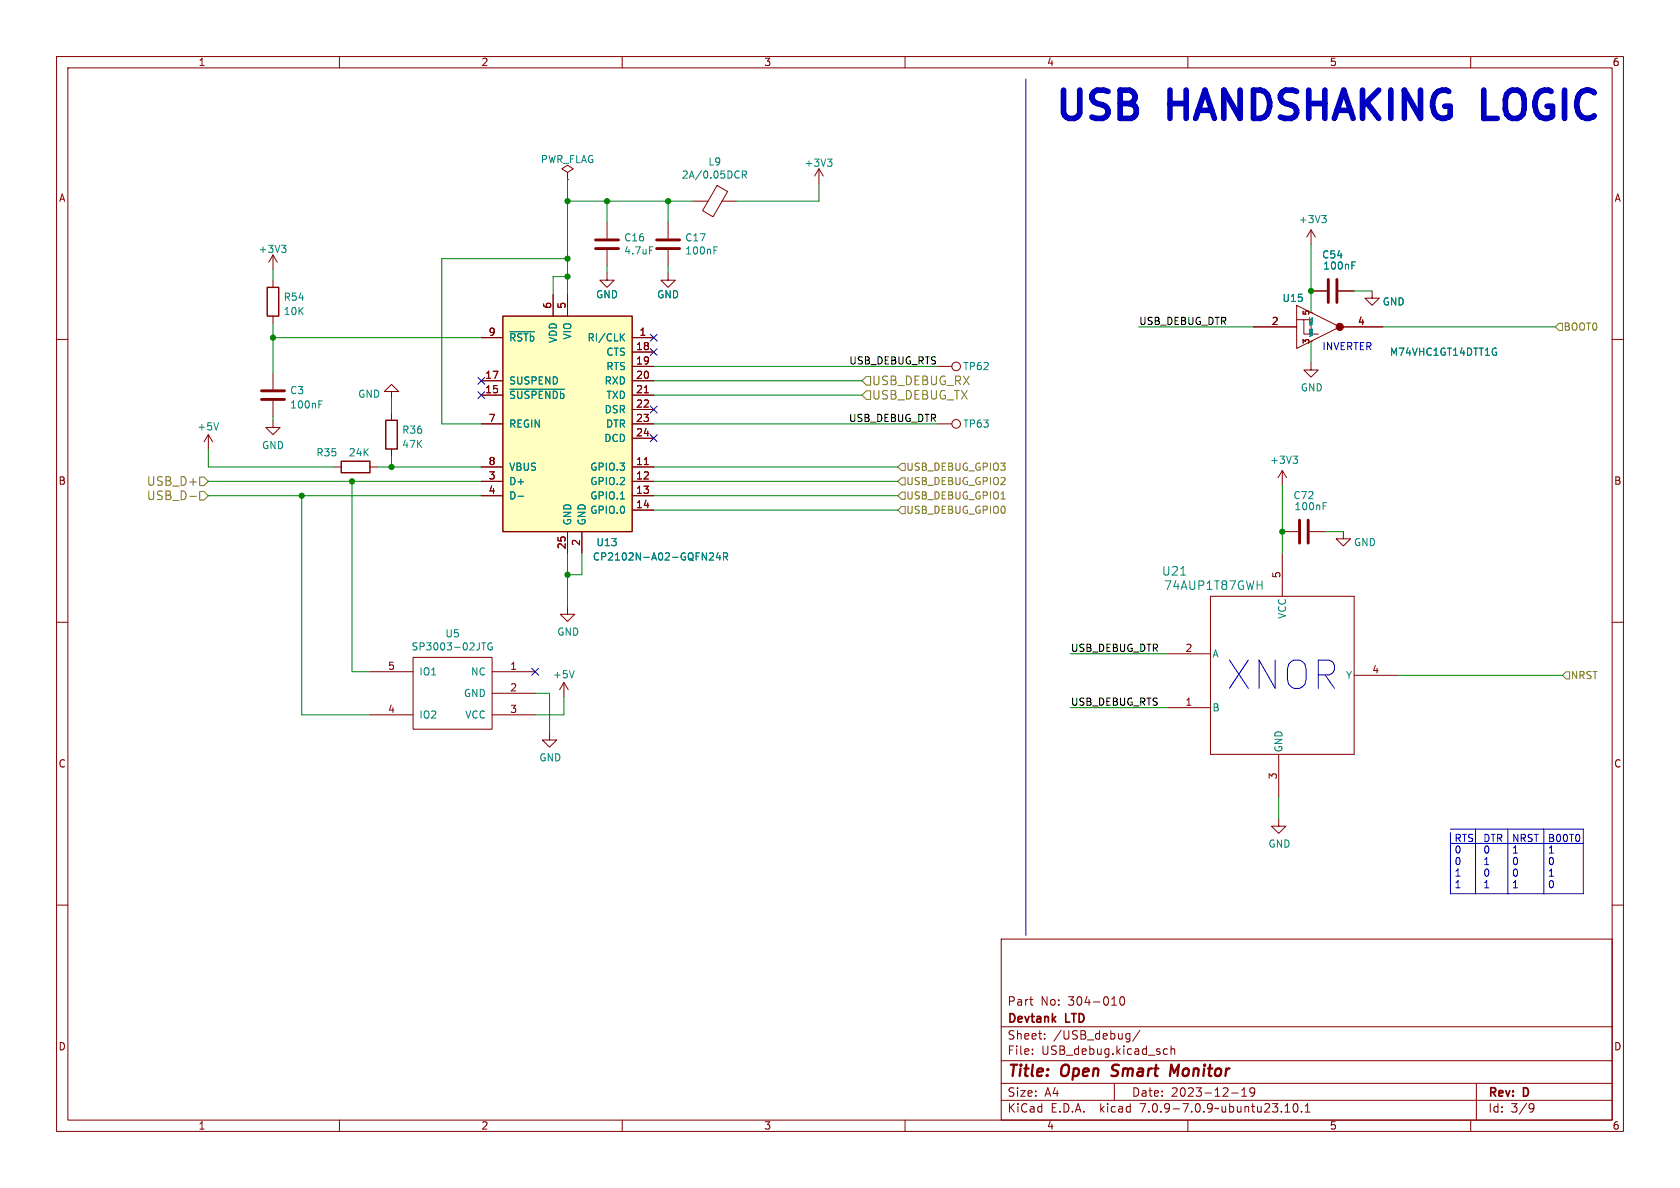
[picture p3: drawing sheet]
<svg xmlns="http://www.w3.org/2000/svg" width="297mm" height="210mm" viewBox="0 0 297 210" stroke-linecap="round" stroke-linejoin="round" font-family="sans-serif">
<g fill="none" stroke="#840000" stroke-width=".18">
<path d="M10 10h277v190h-277zM12 12h273v186h-273zM60 10v2M110 10v2M160 10v2M210 10v2M260 10v2M100.3 30.5l1-.7-1-.6-1 .6 1 .7v1.3M100.3 31.8h.1M107.3 39.4v2.8M118.1 39.4v2.8M122.6 35.6h2.5"/>
<path d="M126.8 32.8l1.8 1.1-2.5 4.4-1.9-1.1zM127.6 35.6h2.6M144.8 29.8l-.8 1.3M144.8 29.8v2.6M144.8 29.8l.7 1.3M10 60h2M48.3 45.1v2.5M48.3 49.5v1.3M48.3 55.9v1.3M48.3 45.1l-.8 1.3M48.3 45.1l.7 1.3M85.1 59.7h3.8"/>
<path d="M97.8 52.1v3.8M100.3 52.1v3.8M107.3 48.3v1.2h1.3l-1.3 1.3-1.3-1.3h1.3M107.3 44.2v2.8M111.8 59.7h3.8M118.1 48.3v1.2h1.3l-1.3 1.3-1.3-1.3h1.3M118.1 44.2v2.8M221.6 57.8h7.6M229.2 54l7.7 3.8-7.7 3.8zM229.2 56.5h1.3v2.6h1.3M230.5 56.5h1.3v2.6h1.2M231.8 40.6l-.8 1.3"/>
<path d="M231.8 40.6v2.6M231.8 40.6l.7 1.3M231.8 51.4h2.8M236.6 51.4h2.8M236.9 57.8h7.6M242.6 51.4v1.3h1.2l-1.2 1.3-1.3-1.3h1.3M285 60h2M36.8 76.8l-.7 1.3M36.8 76.8v2.6M36.8 76.8l.8 1.3M48.3 74.3v1.3h1.2l-1.2 1.2-1.3-1.2h1.3M48.3 66v2.8"/>
<path d="M48.3 70.9v2.8M69.2 69.2h-1.3l1.3-1.3 1.3 1.3h-1.3v1.3M69.2 73v1.3M69.2 79.4v1.2M85.1 74.9h3.8M85.1 69.9h3.8M85.1 67.3h3.8M111.8 64.8h3.8M111.8 74.9h3.8M111.8 69.9h3.8M111.8 67.3h3.8M111.8 62.2h3.8"/>
<path d="M111.8 72.4h3.8M111.8 77.5h3.8M113.9 69.4h.7M165.7 64.8h2.6M165.7 74.9h2.6M231.8 64.1v1.3h1.2l-1.2 1.3-1.3-1.3h1.3M59.1 82.6h1.2M65.4 82.6h1.3M85.1 82.6h3.8M85.1 85.1h3.8M85.1 87.6h3.8M100.3 94v3.8"/>
<path d="M102.9 94v3.8M111.8 82.6h3.8M111.8 85.1h3.8M111.8 87.6h3.8M111.8 90.2h3.8M113.9 82.1h.7M226.7 94h2.8M226.7 83.2v2.5M226.7 97.8v7.6M226.7 83.2l-.8 1.3M226.7 83.2l.8 1.3M231.5 94h2.8"/>
<path d="M237.5 94v1.3h1.3l-1.3 1.2-1.3-1.2h1.3M10 110h2M65.4 118.7h7.6M73 116.2h14v12.7h-14zM87 118.7h7.6M100.3 107.3v1.3h1.3l-1.3 1.3-1.2-1.3h1.2M206.4 115.6h7.6M214 105.4h25.4v28h-25.4zM239.4 119.4h7.6M285 110h2M65.4 126.4h7.6M87 122.6h7.6"/>
<path d="M87 126.4h7.6M97.2 129.5v1.3h1.2l-1.2 1.3-1.3-1.3h1.3M99.7 120.7l-.8 1.2M99.7 120.7v2.5M99.7 120.7l.8 1.2M206.4 125.1h7.6M226.1 133.4v7.6M10 160h2M226.1 144.8v1.3h1.2l-1.2 1.2-1.3-1.2h1.3M285 160h2M177 166h108v32h-108zM182 176.7h.6"/>
<path d="M182.5 177.7h.1M196.5 177.7h.9M198.1 176.3l.2-.1a.81 .81 0 0 1 .6 .6 .81 .81 0 0 1-.3 .8l-.1 .1a.81 .81 0 0 1-.4-1.4zM60 198v2M110 198v2M160 198v2M177 194.5h108M177 191.5h108M177 187.5h108M177 181.5h108M182.5 186.3v.1M182.5 185.5v.1"/>
<path d="M184.7 183.6v.1M184.7 182.8v.1M197 191.5v3M199.3 182.7l.4 .1M199.7 182.7v1.2l-.1 .2-.4 .1M199.7 183.6l-.4 .1M201.5 182.1l-1.3 2M205.8 186.3h.6M205.8 185.5h.6M207 185.5l.2-.1 .4 .1 .1 .9M207 184.9v1.5M210 198v2"/>
<path d="M217.7 193.2h1.2M219.5 193.8h.9M219.5 192.7l.5-.4v1.5M221.8 192.9l-.3 .3h-.3l-.2-.3 .1-.5 .4-.1 .2 .1a.99 .99 0 0 1-.3 1.4h-.3M227.2 196.6h.8M227.2 195.5l.4-.4v1.5M228.8 195.2l.2-.1a.81 .81 0 0 1 .5 .6 .81 .81 0 0 1-.3 .8l-.1 .1a.81 .81 0 0 1-.6-.6 .81 .81 0 0 1 .3-.8zM230.1 196.5v.1M230.7 196.6h.9M230.7 195.5l.5-.4v1.5M260 198v2M261 191.5v6.5"/>
<path d="M270.6 195.1l.5 .1a.99 .99 0 0 1-.4 1.4h-.2M271.2 195.7l-.3 .3h-.3"/>
<circle cx="169" cy="64.8" r=".76"/>
<circle cx="169" cy="74.9" r=".76"/>
</g>
<path d="M196.5 190.1l.2 .1M196.8 188.4l-.2 .4 .1 .2M208.4 188.2l-.8 1.4-.5-1.4-.3 2" fill="none" stroke="#840000" stroke-width=".4"/>
<path d="M105.3 43.9h4M105.3 42.4h4M116.1 43.9h4M116.1 42.4h4M234.8 49.4v4.1M236.3 49.4v4.1M46.2 70.6h4.1M46.2 69.1h4.1M229.7 91.9v4.1M231.3 91.9v4.1" fill="none" stroke="#840000" stroke-width=".51"/>
<g fill="none" stroke="#008484" stroke-width=".18">
<path d="M131.2 30.9l.6-.1 .2-.2-.1-.3-.7-.1v1.3M131.5 30.9l.5 .6M146.3 28.1h.8l-.4 .5M146.8 28.6l.3 .2v.3l-.3 .3M233.7 38.1h.8l-.5 .5M234.2 38.6l.3 .2v.3l-.3 .3M49.8 43.4h.8l-.5 .4M50.3 43.8l.3 .3v.3l-.3 .2M90.1 58.6h4.4M109.9 59.5l.5 .8M110.4 59l-.7 .7M114.8 43.6h.6"/>
<path d="M126.2 44.2h.4M126.2 43.6h.6M239 46.9h.4M239 46.3h.6M38.6 74.7l-.4 1.3M56.4 71.5h.4M56.4 70.9h.6M90.1 68.8h9.7M264.3 62.3h.3v.4l-.3 .1M264.4 61.5l.1 .1M91.6 87.7h1M125.5 97.8l.4-.1 .3 .4-.8 .9h.8"/>
<path d="M126.9 97.7l-.3 .9h.8M127.2 98.2v.8M127.9 98.4l.6-.1 .1-.1v-.3l-.7-.2v1.3M128.2 98.4l.4 .6M228.6 80.6h.8l-.4 .5M229.1 81.1l.3 .3v.3l-.3 .2M233.9 89.4h.4M233.9 88.8h.6M85.2 113.6h.7M85.5 113.6v1.3M87 113.7a.59 .59 0 0 0-.8 .6 .59 .59 0 0 0 .8 .5v-.4h-.2M101.5 118.6l-.4 1.2"/>
<path d="M208.7 101.7h.9M222.2 103.4h.9M223.1 102.7v1.5"/>
</g>
<circle cx="236.9" cy="57.8" r=".63" fill="#840000" stroke="#840000" stroke-width=".18"/>
<path d="M47.2 50.8h2.1v5.1h-2.1zM88.9 55.9h22.9v38.1h-22.9zM68.2 74.3h2v5.1h-2zM60.3 81.5h5.1v2.1h-5.1z" fill="none" stroke="#840000" stroke-width=".25"/>
<path d="M88.9 55.9h22.9v38.1h-22.9z" fill="#ffffc2" stroke="#ffffc2" stroke-width=".18"/>
<path d="M275.6 57.2h.6v1.2h-.6l-.6-.6zM153.2 69.1h.7v1.5h-.7l-.8-.7zM153.2 66.5h.7v1.6h-.7l-.8-.8zM33.6 87.7h1.1M35.3 86.9h.8l.7 .7-.7 .8h-.8zM35.3 84.3h.8l.7 .8-.7 .8h-.8zM159.4 84.5h.6v1.2h-.6l-.7-.6zM159.4 81.9h.6v1.3h-.6l-.7-.6zM159.4 87h.6v1.3h-.6l-.7-.7zM159.4 89.5h.6v1.3h-.6l-.7-.6zM177 88.2h.7M276.9 118.7h.6v1.3h-.6l-.7-.6z" fill="none" stroke="#848400" stroke-width=".18"/>
<path d="M262.3 15.9v5h2.4" fill="none" stroke="#0000c2" stroke-width="1"/>
<path d="M181.4 14v151.4M256.4 149.1h23.5M256.4 146.6h23.5v11.4h-23.5v-10.8M260.9 146.6v11.4M266.6 146.6v11.4M272.9 146.6v11.4" fill="none" stroke="#0000c2" stroke-width=".18"/>
<g fill="none" stroke="#008400" stroke-width=".18">
<path d="M100.3 31.8v20.3M100.3 35.6h22.3M107.3 35.6v3.8M118.1 35.6v3.8M144.8 32.4v3.2h-14.6M48.3 59.7h36.8M48.3 47.6v1.9M48.3 57.2v8.8M100.3 45.7h-22.2v29.2h7M100.3 48.9h-2.5v3.2M107.3 47v1.3M118.1 47v1.3"/>
<path d="M201.3 57.8h20.3M231.8 43.2v12M239.4 51.4h3.2M244.5 57.8h30.5M36.8 79.4v3.2h22.3M48.3 73.7v.6M69.2 70.5v2.5M115.6 74.9h50.1M115.6 67.3h36.8M115.6 69.9h36.8M115.6 64.8h50.1M231.8 60.3v3.8"/>
<path d="M36.8 87.6h48.3M36.8 85.1h48.3M53.3 87.6v38.8h12.1M62.2 85.1v33.6h3.2M66.7 82.6h18.4M69.2 80.6v2M100.3 97.8v9.5M102.9 97.8v3.8h-2.6M115.6 82.6h43.1M115.6 87.6h43.1M115.6 85.1h43.1M115.6 90.2h43.1"/>
<path d="M226.7 85.7v12.1M234.3 94h3.2M189.2 115.6h17.2M247 119.4h29.2M94.6 122.6h2.6v6.9M99.7 123.2v3.2h-5.1M189.2 125.1h17.2M226.1 141v3.8"/>
</g>
<g fill="none" stroke="#000084" stroke-width=".18">
<path d="M115 59.1l1.2 1.2M116.2 59.1l-1.2 1.2M84.5 66.7l1.2 1.2M84.5 69.2l1.2 1.3M85.7 66.7l-1.2 1.2M85.7 69.2l-1.2 1.3M115 71.8l1.2 1.2M115 61.6l1.2 1.2M115 76.9l1.2 1.2M116.2 71.8l-1.2 1.2M116.2 61.6l-1.2 1.2M116.2 76.9l-1.2 1.2"/>
<path d="M94 118.1l1.2 1.3M95.2 118.1l-1.2 1.3"/>
</g>
<g fill="#008400" stroke="#008400" stroke-width=".18">
<circle cx="118.1" cy="35.6" r=".46"/>
<circle cx="100.3" cy="48.9" r=".46"/>
<circle cx="107.3" cy="35.6" r=".46"/>
<circle cx="100.3" cy="35.6" r=".46"/>
<circle cx="69.2" cy="82.6" r=".46"/>
<circle cx="62.2" cy="85.1" r=".46"/>
<circle cx="100.3" cy="101.6" r=".46"/>
<circle cx="231.8" cy="51.4" r=".46"/>
<circle cx="226.7" cy="94" r=".46"/>
<circle cx="100.3" cy="45.7" r=".46"/>
<circle cx="48.3" cy="59.7" r=".46"/>
<circle cx="53.3" cy="87.6" r=".46"/>
</g>
<g font-size="7" fill="#0000c2">
<text x="186.2" y="21.6">USB</text>
<text x="207" y="21.6">HANDSHAKING</text>
<text x="264.5" y="21.6">LOGIC</text>
<text x="216.5" y="122.3">XNOR</text>
</g>
<g font-size="2.8" fill="#840000">
<text x="178" y="190.9">Title:</text>
<text x="187.7" y="190.9">Open</text>
<text x="197.4" y="190.9">Smart</text>
<text x="208.5" y="190.9">Monitor</text>
</g>
<g font-size="2.1" fill="#848400">
<text x="154" y="70.8">USB_DEBUG_TX</text>
<text x="154" y="68.3">USB_DEBUG_RX</text>
<text x="25.9" y="88.6">USB_D-</text>
<text x="25.9" y="86.1">USB_D+</text>
</g>
<g font-size="2.1" fill="#008484">
<text x="205.3" y="102">U21</text>
<text x="205.7" y="104.5">74AUP1T87GWH</text>
</g>
<g font-size="2.1" fill="#840000">
<text x="178" y="178">Part</text>
<text x="183.9" y="178">No:</text>
<text x="188.9" y="178">304-010</text>
<text x="178" y="184">Sheet:</text>
<text x="178" y="181.2">Devtank</text>
<text x="186.2" y="184">/USB_debug/</text>
<text x="188.5" y="181.2">LTD</text>
<text x="178" y="186.7">File:</text>
<text x="184.1" y="186.7">USB_debug.kicad_sch</text>
<text x="178" y="196.9">KiCad</text>
<text x="178" y="194.1">Size:</text>
<text x="184.7" y="194.1">A4</text>
<text x="185.7" y="196.9">E.D.A.</text>
<text x="194.6" y="196.9">kicad</text>
<text x="200" y="194.1">Date:</text>
<text x="201.8" y="196.9">7.0.9-7.0.9~ubuntu23.10.1</text>
<text x="207" y="194.1">2023-12-19</text>
<text x="263" y="194.3">Rev:</text>
<text x="263" y="196.9">Id:</text>
<text x="267.1" y="196.9">3/9</text>
<text x="269.4" y="194.3">D</text>
</g>
<g font-size="1.8" fill="#840000">
<text x="35" y="11.9">1</text>
<text x="85" y="11.9">2</text>
<text x="135" y="11.9">3</text>
<text x="185" y="11.9">4</text>
<text x="235" y="11.9">5</text>
<text x="285" y="11.9">6</text>
<text x="10.3" y="35.9">A</text>
<text x="285.3" y="35.9">A</text>
<text x="86.3" y="59.4">9</text>
<text x="97.5" y="54.7" transform="rotate(-90 97.5 54.7)">6</text>
<text x="100.1" y="54.7" transform="rotate(-90 100.1 54.7)">5</text>
<text x="113" y="59.4">1</text>
<text x="224.7" y="57.5">2</text>
<text x="240" y="57.5">4</text>
<text x="112.4" y="62">18</text>
<text x="112.4" y="64.5">19</text>
<text x="85.7" y="69.6">15</text>
<text x="85.7" y="67.1">17</text>
<text x="112.4" y="67.1">20</text>
<text x="112.4" y="69.6">21</text>
<text x="86.3" y="74.7">7</text>
<text x="112.4" y="72.1">22</text>
<text x="112.4" y="74.7">23</text>
<text x="112.4" y="77.2">24</text>
<text x="86.3" y="82.3">8</text>
<text x="112.4" y="82.3">11</text>
<text x="10.3" y="85.9">B</text>
<text x="86.3" y="84.8">3</text>
<text x="86.3" y="87.4">4</text>
<text x="112.4" y="84.8">12</text>
<text x="112.4" y="87.4">13</text>
<text x="112.4" y="89.9">14</text>
<text x="285.3" y="85.9">B</text>
<text x="100.1" y="97.2" transform="rotate(-90 100.1 97.2)">25</text>
<text x="102.6" y="96.6" transform="rotate(-90 102.6 96.6)">2</text>
<text x="226.4" y="102.3" transform="rotate(-90 226.4 102.3)">5</text>
<text x="68.5" y="118.5">5</text>
<text x="90.1" y="118.5">1</text>
<text x="209.5" y="115.3">2</text>
<text x="242.5" y="119.1">4</text>
<text x="90.1" y="122.3">2</text>
<text x="209.5" y="124.8">1</text>
<text x="68.5" y="126.1">4</text>
<text x="90.1" y="126.1">3</text>
<text x="10.3" y="135.9">C</text>
<text x="225.8" y="137.9" transform="rotate(-90 225.8 137.9)">3</text>
<text x="285.3" y="135.9">C</text>
<text x="10.3" y="185.9">D</text>
<text x="285.3" y="185.9">D</text>
<text x="35" y="199.9">1</text>
<text x="85" y="199.9">2</text>
<text x="135" y="199.9">3</text>
<text x="185" y="199.9">4</text>
<text x="235" y="199.9">5</text>
<text x="285" y="199.9">6</text>
</g>
<g font-size="1.8" fill="#008484">
<text x="95.5" y="29">PWR_FLAG</text>
<text x="125.1" y="29.5">L9</text>
<text x="142.1" y="29.7">+3V3</text>
<text x="120.4" y="31.8">2A/0.05DCR</text>
<text x="229.5" y="39.6">+3V3</text>
<text x="45.6" y="44.9">+3V3</text>
<text x="110.2" y="42.9">C16</text>
<text x="110.2" y="45.2">4.7uF</text>
<text x="121" y="45.2">100nF</text>
<text x="121" y="42.9">C17</text>
<text x="233.6" y="45.9">C54</text>
<text x="233.8" y="47.9">100nF</text>
<text x="50" y="53.4">R54</text>
<text x="105.3" y="52.9">GND</text>
<text x="116.1" y="52.9">GND</text>
<text x="226.6" y="53.6">U15</text>
<text x="50" y="55.9">10K</text>
<text x="244.3" y="54.2">GND</text>
<text x="89.9" y="60.6">~{RSTb}</text>
<text x="98.7" y="60.7" transform="rotate(-90 98.7 60.7)">VDD</text>
<text x="101.2" y="60.1" transform="rotate(-90 101.2 60.1)">VIO</text>
<text x="103.8" y="60.6">RI/CLK</text>
<text x="107.1" y="63.1">CTS</text>
<text x="107.1" y="65.6">RTS</text>
<text x="170.2" y="65.6">TP62</text>
<text x="245.6" y="63.1">M74VHC1GT14DTT1G</text>
<text x="51.2" y="69.9">C3</text>
<text x="63.2" y="70.5">GND</text>
<text x="89.9" y="70.7">~{SUSPENDb}</text>
<text x="89.9" y="68.2">SUSPEND</text>
<text x="106.8" y="68.2">RXD</text>
<text x="107.1" y="70.7">TXD</text>
<text x="229.9" y="69.4">GND</text>
<text x="34.8" y="76.3">+5V</text>
<text x="51.2" y="72.4">100nF</text>
<text x="71" y="76.9">R36</text>
<text x="89.9" y="75.8">REGIN</text>
<text x="106.8" y="73.3">DSR</text>
<text x="107" y="75.8">DTR</text>
<text x="170.2" y="75.8">TP63</text>
<text x="46.2" y="79.6">GND</text>
<text x="55.8" y="80.9">R35</text>
<text x="61.6" y="80.9">24K</text>
<text x="71" y="79.4">47K</text>
<text x="89.9" y="83.4">VBUS</text>
<text x="104.3" y="83.4">GPIO.3</text>
<text x="106.7" y="78.3">DCD</text>
<text x="224.4" y="82.2">+3V3</text>
<text x="89.9" y="86">D+</text>
<text x="89.9" y="88.5">D-</text>
<text x="104.3" y="86">GPIO.2</text>
<text x="104.3" y="88.5">GPIO.1</text>
<text x="228.6" y="88.4">C72</text>
<text x="101.2" y="93" transform="rotate(-90 101.2 93)">GND</text>
<text x="103.7" y="93" transform="rotate(-90 103.7 93)">GND</text>
<text x="104.3" y="91">GPIO.0</text>
<text x="228.7" y="90.4">100nF</text>
<text x="104.7" y="99.3">CP2102N-A02-GQFN24R</text>
<text x="105.3" y="96.7">U13</text>
<text x="239.3" y="96.7">GND</text>
<text x="78.6" y="112.9">U5</text>
<text x="98.4" y="112.6">GND</text>
<text x="227.6" y="109.5" transform="rotate(-90 227.6 109.5)">VCC</text>
<text x="72.7" y="115.2">SP3003-02JTG</text>
<text x="74" y="119.6">IO1</text>
<text x="83.2" y="119.6">NC</text>
<text x="214.2" y="116.4">A</text>
<text x="81.9" y="123.4">GND</text>
<text x="97.7" y="120.1">+5V</text>
<text x="214.2" y="126">B</text>
<text x="237.8" y="120.2">Y</text>
<text x="74" y="127.2">IO2</text>
<text x="82.1" y="127.2">VCC</text>
<text x="95.2" y="134.8">GND</text>
<text x="226.9" y="133.1" transform="rotate(-90 226.9 133.1)">GND</text>
<text x="224.2" y="150">GND</text>
</g>
<g font-size="1.8">
<text x="201.3" y="57.5">USB_DEBUG_DTR</text>
<text x="150" y="64.5">USB_DEBUG_RTS</text>
<text x="150" y="74.7">USB_DEBUG_DTR</text>
<text x="189.2" y="115.3">USB_DEBUG_DTR</text>
<text x="189.2" y="124.8">USB_DEBUG_RTS</text>
</g>
<g font-size="1.8" fill="#848400">
<text x="276.3" y="58.6">BOOT0</text>
<text x="160.1" y="83.4">USB_DEBUG_GPIO3</text>
<text x="160.1" y="86">USB_DEBUG_GPIO2</text>
<text x="160.1" y="88.5">USB_DEBUG_GPIO1</text>
<text x="160.1" y="91">USB_DEBUG_GPIO0</text>
<text x="277.6" y="120.2">NRST</text>
</g>
<g font-size="1.8" fill="#0000c2">
<text x="233.7" y="62">INVERTER</text>
<text x="257" y="148.9">RTS</text>
<text x="262.1" y="148.9">DTR</text>
<text x="267.2" y="148.9">NRST</text>
<text x="273.6" y="148.9">B00T0</text>
<text x="257" y="151">0</text>
<text x="257" y="153">0</text>
<text x="257" y="155.1">1</text>
<text x="262.1" y="151">0</text>
<text x="262.1" y="153">1</text>
<text x="262.1" y="155.1">0</text>
<text x="267.2" y="151">1</text>
<text x="267.2" y="153">0</text>
<text x="267.2" y="155.1">0</text>
<text x="273.6" y="151">1</text>
<text x="273.6" y="153">0</text>
<text x="273.6" y="155.1">1</text>
<text x="257" y="157.1">1</text>
<text x="262.1" y="157.1">1</text>
<text x="267.2" y="157.1">1</text>
<text x="273.6" y="157.1">0</text>
</g>
<g font-size="1.4" fill="#840000">
<text x="231.5" y="55.9" transform="rotate(-90 231.5 55.9)">5</text>
<text x="231.5" y="60.9" transform="rotate(-90 231.5 60.9)">3</text>
</g>
<text font-size=".7" fill="#008484" x="232.2" y="59.6" transform="rotate(-90 232.2 59.6)">VSS VCC</text>
</svg>
